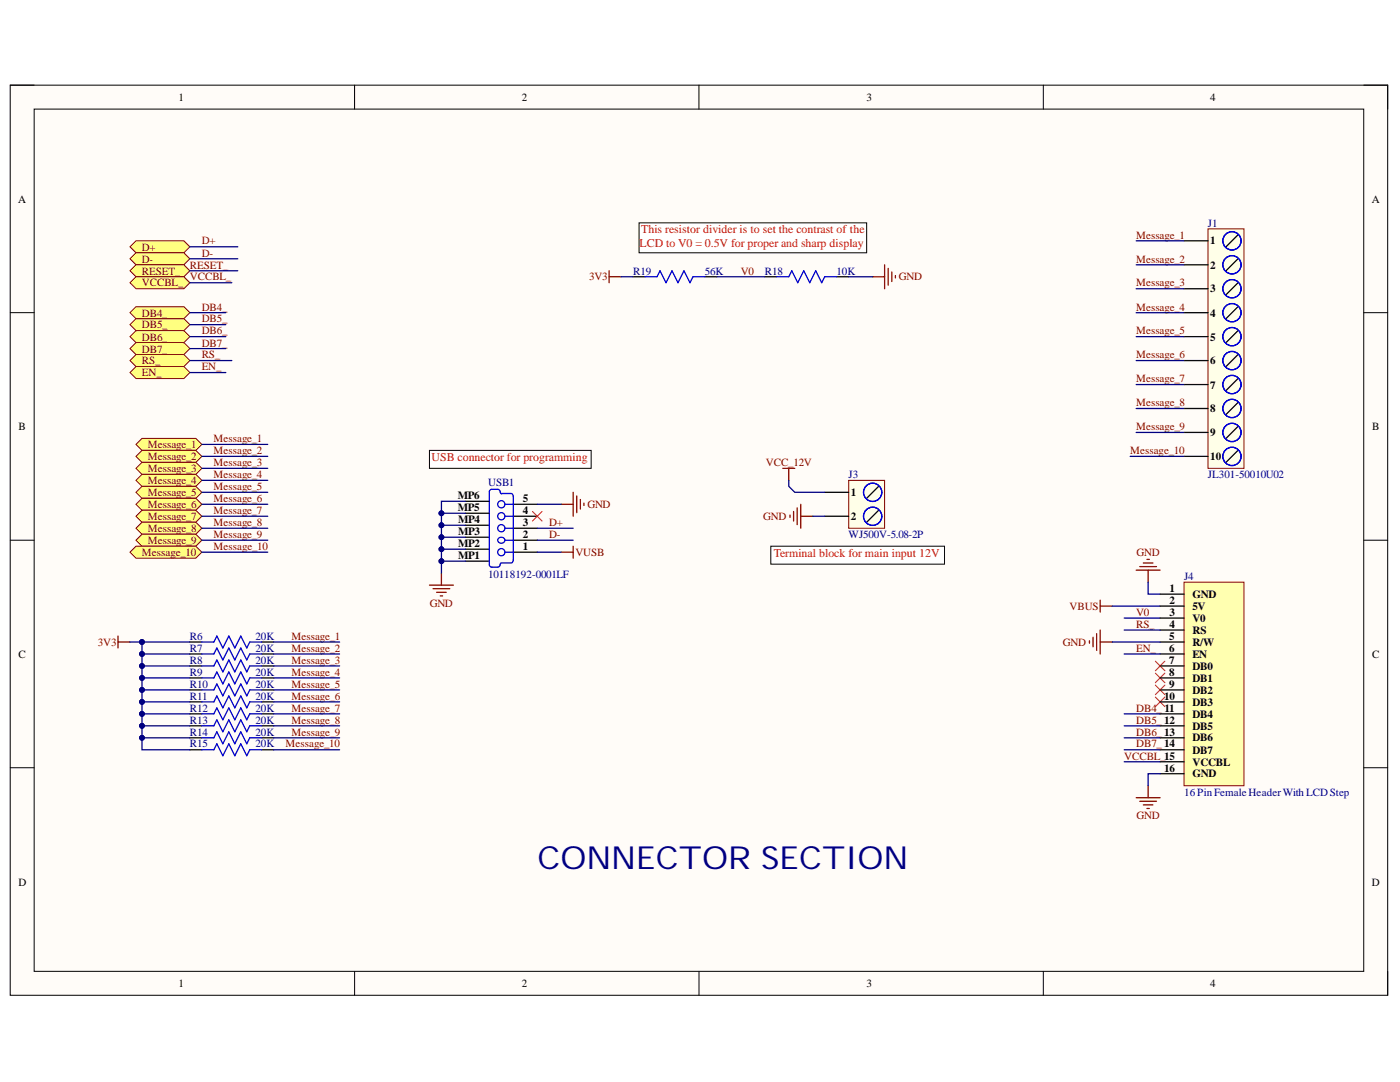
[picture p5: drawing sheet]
<svg xmlns="http://www.w3.org/2000/svg" width="279mm" height="216mm" viewBox="0 0 279 216" stroke-linecap="round" stroke-linejoin="round" font-family="sans-serif">
<path d="M2 17h274.9v181.6h-274.9z" fill-rule="evenodd" fill="#fffcf8"/>
<path d="M2 17h274.9v181.6h-274.9z" fill="none" stroke="#000" stroke-width=".2"/>
<path d="M6.8 21.8h265.4v172h-265.4z" fill-rule="evenodd" fill="#fffcf8"/>
<g fill="none" stroke="#000" stroke-width=".2">
<path d="M2 17h4.8M70.8 17v4.8M139.5 17v4.8M208.2 17v4.8M272.2 17h4.7v4.8M6.8 21.8h265.4v172h-265.4zM2 62.4h4.8M272.2 62.4h4.7M2 107.8h4.8M272.2 107.8h4.7M2 153.2h4.8M272.2 153.2h4.7"/>
<path d="M70.8 193.8v4.8M139.5 193.8v4.8M208.2 193.8v4.8M276.9 193.8v4.8"/>
</g>
<path d="M25.9 49.2l1.2-1.1h9.6l1.2 1.1-1.2 1.2h-9.6z" fill-rule="evenodd" fill="#ffff80"/>
<path d="M25.9 49.2l1.2-1.1h9.6l1.2 1.1-1.2 1.2h-9.6z" fill="none" stroke="#800000" stroke-width=".2"/>
<path d="M25.9 51.6l1.2-1.2h9.6l1.2 1.2-1.2 1.2h-9.6z" fill-rule="evenodd" fill="#ffff80"/>
<path d="M25.9 51.6l1.2-1.2h9.6l1.2 1.2-1.2 1.2h-9.6z" fill="none" stroke="#800000" stroke-width=".2"/>
<path d="M25.9 54l1.2-1.2h9.6l1.2 1.2-1.2 1.2h-9.6z" fill-rule="evenodd" fill="#ffff80"/>
<path d="M25.9 54l1.2-1.2h9.6l1.2 1.2-1.2 1.2h-9.6z" fill="none" stroke="#800000" stroke-width=".2"/>
<path d="M23.6 126.9v2.4M23.6 128.1h2.3" fill="none" stroke="#800000" stroke-width=".25"/>
<path d="M27.1 88.7l1.2-1.2h10.8l1.2 1.2-1.2 1.2h-10.8z" fill-rule="evenodd" fill="#ffff80"/>
<path d="M27.1 88.7l1.2-1.2h10.8l1.2 1.2-1.2 1.2h-10.8z" fill="none" stroke="#800000" stroke-width=".2"/>
<path d="M27.1 91.1l1.2-1.2h10.8l1.2 1.2-1.2 1.2h-10.8z" fill-rule="evenodd" fill="#ffff80"/>
<path d="M27.1 91.1l1.2-1.2h10.8l1.2 1.2-1.2 1.2h-10.8z" fill="none" stroke="#800000" stroke-width=".2"/>
<path d="M27.1 93.5l1.2-1.2h10.8l1.2 1.2-1.2 1.2h-10.8z" fill-rule="evenodd" fill="#ffff80"/>
<path d="M27.1 93.5l1.2-1.2h10.8l1.2 1.2-1.2 1.2h-10.8z" fill="none" stroke="#800000" stroke-width=".2"/>
<path d="M27.1 95.8l1.2-1.1h10.8l1.2 1.1-1.2 1.2h-10.8z" fill-rule="evenodd" fill="#ffff80"/>
<path d="M27.1 95.8l1.2-1.1h10.8l1.2 1.1-1.2 1.2h-10.8z" fill="none" stroke="#800000" stroke-width=".2"/>
<path d="M27.1 98.2l1.2-1.2h10.8l1.2 1.2-1.2 1.2h-10.8z" fill-rule="evenodd" fill="#ffff80"/>
<path d="M27.1 98.2l1.2-1.2h10.8l1.2 1.2-1.2 1.2h-10.8z" fill="none" stroke="#800000" stroke-width=".2"/>
<path d="M27.1 100.6l1.2-1.2h10.8l1.2 1.2-1.2 1.2h-10.8z" fill-rule="evenodd" fill="#ffff80"/>
<path d="M27.1 100.6l1.2-1.2h10.8l1.2 1.2-1.2 1.2h-10.8z" fill="none" stroke="#800000" stroke-width=".2"/>
<path d="M27.1 103l1.2-1.2h10.8l1.2 1.2-1.2 1.2h-10.8z" fill-rule="evenodd" fill="#ffff80"/>
<path d="M27.1 103l1.2-1.2h10.8l1.2 1.2-1.2 1.2h-10.8z" fill="none" stroke="#800000" stroke-width=".2"/>
<path d="M28.3 104.2h10.8l1.2 1.2-1.2 1.2h-10.8l-1.2-1.2z" fill-rule="evenodd" fill="#ffff80"/>
<path d="M28.3 104.2h10.8l1.2 1.2-1.2 1.2h-10.8l-1.2-1.2z" fill="none" stroke="#800000" stroke-width=".2"/>
<path d="M27.1 107.8l1.2-1.2h10.8l1.2 1.2-1.2 1.2h-10.8z" fill-rule="evenodd" fill="#ffff80"/>
<path d="M27.1 107.8l1.2-1.2h10.8l1.2 1.2-1.2 1.2h-10.8z" fill="none" stroke="#800000" stroke-width=".2"/>
<path d="M25.9 110.2l1.2-1.2h12l1.2 1.2-1.2 1.2h-12z" fill-rule="evenodd" fill="#ffff80"/>
<path d="M25.9 110.2l1.2-1.2h12l1.2 1.2-1.2 1.2h-12z" fill="none" stroke="#800000" stroke-width=".2"/>
<path d="M25.9 62.4l1.2-1.2h9.6l1.2 1.2-1.2 1.2h-9.6z" fill-rule="evenodd" fill="#ffff80"/>
<path d="M25.9 62.4l1.2-1.2h9.6l1.2 1.2-1.2 1.2h-9.6z" fill="none" stroke="#800000" stroke-width=".2"/>
<path d="M25.9 64.8l1.2-1.2h9.6l1.2 1.2-1.2 1.2h-9.6z" fill-rule="evenodd" fill="#ffff80"/>
<path d="M25.9 64.8l1.2-1.2h9.6l1.2 1.2-1.2 1.2h-9.6z" fill="none" stroke="#800000" stroke-width=".2"/>
<path d="M25.9 67.2l1.2-1.2h9.6l1.2 1.2-1.2 1.2h-9.6z" fill-rule="evenodd" fill="#ffff80"/>
<path d="M25.9 67.2l1.2-1.2h9.6l1.2 1.2-1.2 1.2h-9.6z" fill="none" stroke="#800000" stroke-width=".2"/>
<path d="M25.9 69.6l1.2-1.2h9.6l1.2 1.2-1.2 1.2h-9.6z" fill-rule="evenodd" fill="#ffff80"/>
<path d="M25.9 69.6l1.2-1.2h9.6l1.2 1.2-1.2 1.2h-9.6z" fill="none" stroke="#800000" stroke-width=".2"/>
<path d="M25.9 56.4l1.2-1.2h9.6l1.2 1.2-1.2 1.2h-9.6z" fill-rule="evenodd" fill="#ffff80"/>
<path d="M25.9 56.4l1.2-1.2h9.6l1.2 1.2-1.2 1.2h-9.6z" fill="none" stroke="#800000" stroke-width=".2"/>
<path d="M25.9 71.9l1.2-1.1h9.6l1.2 1.1-1.2 1.2h-9.6z" fill-rule="evenodd" fill="#ffff80"/>
<path d="M25.9 71.9l1.2-1.1h9.6l1.2 1.1-1.2 1.2h-9.6z" fill="none" stroke="#800000" stroke-width=".2"/>
<path d="M25.9 74.3l1.2-1.2h9.6l1.2 1.2-1.2 1.2h-9.6z" fill-rule="evenodd" fill="#ffff80"/>
<path d="M25.9 74.3l1.2-1.2h9.6l1.2 1.2-1.2 1.2h-9.6z" fill="none" stroke="#800000" stroke-width=".2"/>
<g fill="none" stroke="#800000" stroke-width=".25">
<path d="M121.6 55.2h2.4M121.6 54v2.4M174.2 55.2h2.3M176.5 52.8v4.8M177.3 53.5v3.4M178 54.3v1.9M178.7 55v.5M114.4 98.2v4.8M115.1 99v3.3M115.8 99.7v1.9M85.7 116.8h4.8M86.4 117.5h3.4"/>
<path d="M87.1 118.2h2M87.9 118.9h.4M88.1 114.4v2.4M112 110.2h2.4M112 100.6h2.4M114.4 109v2.4M116.5 100.4v.5M219.6 119.7v2.4M226.7 113.8h4.8M227.5 113.1h3.3M228.2 112.3h1.9M228.9 111.6h.5"/>
<path d="M229.1 113.8v2.4M217.4 127.9v.4M218.1 127.2v1.9M218.9 126.4v3.4M219.6 125.7v4.8M219.6 128.1h2.4M219.6 120.9h2.4M226.7 159.2h4.8M227.5 159.9h3.3M229.1 156.8v2.4M228.2 160.6h1.9M228.9 161.3h.5"/>
</g>
<path d="M106.3 102.1l1.9 1.9M108.2 102.1l-1.9 1.9M230.6 131.9l1.9 1.9M230.6 134.3l1.9 1.9M230.6 136.7l1.9 1.9M230.6 139.1l1.9 1.9M232.5 131.9l-1.9 1.9M232.5 134.3l-1.9 1.9M232.5 136.7l-1.9 1.9M232.5 139.1l-1.9 1.9" fill="none" stroke="#f00" stroke-width=".2"/>
<path d="M92.9 109.6h4.8M92.9 112h4.8M92.9 107.2h4.8M92.9 104.8h4.8M92.9 102.4h4.8M92.9 100h4.8M102.4 107.8h4.8M102.4 105.4h4.8M102.4 103h4.8M102.4 100.6h4.8M102.4 110.2h4.8" fill="none" stroke="#000" stroke-width=".25"/>
<g fill="none" stroke="#00f" stroke-width=".25">
<path d="M99.8 98.1l-.1-.2-.4-.3-1.4 .1-.2 .4v14.6a.48 .48 0 0 0 .5 .5M99.8 98.2l.3 .4M100 98.5h2.1M102.2 98.5l.2 .6v12.6l-.2 .6M99.5 107.4a.64 .64 0 0 1 1 0 .64 .64 0 0 1-.2 .9 .63 .63 0 0 1-.8-.1 .63 .63 0 0 1 0-.8zM100 112.3l-.2 .2a.58 .58 0 0 1-.5 .7h-1.2M100 112.3h2.1M100.8 107.8h1.6M100.8 103h1.6M100.8 105.4h1.6M100.8 100.6h1.6M100.8 110.2h1.6"/>
<circle cx="100" cy="103" r=".72"/>
<circle cx="100" cy="105.4" r=".72"/>
<circle cx="100" cy="110.2" r=".72"/>
<circle cx="100" cy="100.6" r=".72"/>
</g>
<path d="M169.4 95.9h7.1v9.5h-7.1z" fill-rule="evenodd" fill="#ffffe8"/>
<path d="M169.4 95.9h7.1v9.5h-7.1z" fill="none" stroke="#800000" stroke-width=".2"/>
<path d="M126.3 55.2h2.4M140.7 55.2h2.4M152.6 55.2h2.4M167 55.2h2.4M164.6 98.2h4.8M175.3 97l-2.3 2.4M164.6 103h4.8M175.3 101.8l-2.3 2.4" fill="none" stroke="#000" stroke-width=".25"/>
<g fill="none" stroke="#00f" stroke-width=".25">
<path d="M128.7 55.2h2.4l.6-1.2 1.2 2.4 1.2-2.4 1.2 2.4 1.2-2.4 1.2 2.4 .6-1.2h2.4M155 55.2h2.4l.6-1.2 1.2 2.4 1.2-2.4 1.2 2.4 1.2-2.4 1.2 2.4 .6-1.2h2.4"/>
<circle cx="174.2" cy="98.2" r="1.82"/>
<circle cx="174.2" cy="103" r="1.82"/>
</g>
<path d="M236.3 116.2h12v40.6h-12z" fill-rule="evenodd" fill="#ffffb0"/>
<path d="M236.3 116.2h12v40.6h-12z" fill="none" stroke="#800000" stroke-width=".2"/>
<g fill="none" stroke="#000" stroke-width=".25">
<path d="M231.5 118.6h4.8M37.9 132.9h2.4M37.9 135.3h2.4M37.9 137.7h2.4M37.9 128.1h2.4M37.9 130.5h2.4M52.2 132.9h2.4M52.2 135.3h2.4M52.2 137.7h2.4M52.2 128.1h2.4M52.2 130.5h2.4M231.5 132.9h4.8"/>
<path d="M231.5 135.3h4.8M231.5 137.7h4.8M231.5 120.9h4.8M231.5 123.3h4.8M231.5 125.7h4.8M231.5 128.1h4.8M231.5 130.5h4.8M37.9 140.1h2.4M37.9 142.4h2.4M37.9 144.8h2.4M37.9 147.2h2.4M37.9 149.6h2.4"/>
<path d="M52.2 140.1h2.4M52.2 142.4h2.4M52.2 144.8h2.4M52.2 147.2h2.4M52.2 149.6h2.4M231.5 140.1h4.8M231.5 142.4h4.8M231.5 144.8h4.8M231.5 147.2h4.8M231.5 149.6h4.8M231.5 152h4.8M231.5 154.4h4.8"/>
</g>
<path d="M40.3 128.1h2.4l.6-1.2 1.2 2.4 1.2-2.4 1.2 2.4 1.2-2.4 1.1 2.4 .6-1.2h2.4M40.3 132.9h2.4l.6-1.2 1.2 2.4 1.2-2.4 1.2 2.4 1.2-2.4 1.1 2.4 .6-1.2h2.4M40.3 137.7h2.4l.6-1.2 1.2 2.4 1.2-2.4 1.2 2.4 1.2-2.4 1.1 2.4 .6-1.2h2.4M40.3 130.5h2.4l.6-1.2 1.2 2.4 1.2-2.4 1.2 2.4 1.2-2.4 1.1 2.4 .6-1.2h2.4M40.3 135.3h2.4l.6-1.2 1.2 2.4 1.2-2.4 1.2 2.4 1.2-2.4 1.1 2.4 .6-1.2h2.4M40.3 142.4h2.4l.6-1.2 1.2 2.4 1.2-2.4 1.2 2.4 1.2-2.4 1.1 2.4 .6-1.2h2.4M40.3 140.1h2.4l.6-1.2 1.2 2.3 1.2-2.3 1.2 2.3 1.2-2.3 1.1 2.3 .6-1.1h2.4M40.3 147.2h2.4l.6-1.2 1.2 2.4 1.2-2.4 1.2 2.4 1.2-2.4 1.1 2.4 .6-1.2h2.4M40.3 144.8h2.4l.6-1.2 1.2 2.4 1.2-2.4 1.2 2.4 1.2-2.4 1.1 2.4 .6-1.2h2.4M40.3 149.6h2.4l.6-1.2 1.2 2.4 1.2-2.4 1.2 2.4 1.2-2.4 1.1 2.4 .6-1.2h2.4" fill="none" stroke="#00f" stroke-width=".25"/>
<path d="M153.8 109h34.7v3.6h-34.7z" fill-rule="evenodd" fill="#fff"/>
<path d="M153.8 109h34.7v3.6h-34.7z" fill="none" stroke="#000" stroke-width=".2"/>
<path d="M156.2 93.5h2.4M157.4 93.5v2.3M157.7 102.8v.5M158.4 102.1v1.9M159.1 101.3v3.4M159.8 100.6v4.8M159.8 103h2.4" fill="none" stroke="#800000" stroke-width=".25"/>
<path d="M127.5 44.5h45.5v5.9h-45.5z" fill-rule="evenodd" fill="#fff"/>
<path d="M127.5 44.5h45.5v5.9h-45.5z" fill="none" stroke="#000" stroke-width=".2"/>
<path d="M85.7 89.9h32.3v3.6h-32.3z" fill-rule="evenodd" fill="#fff"/>
<path d="M85.7 89.9h32.3v3.6h-32.3z" fill="none" stroke="#000" stroke-width=".2"/>
<path d="M241.1 45.7h7.2v47.8h-7.2z" fill-rule="evenodd" fill="#ffffe8"/>
<path d="M241.1 45.7h7.2v47.8h-7.2z" fill="none" stroke="#800000" stroke-width=".2"/>
<g fill="none" stroke="#000" stroke-width=".25">
<path d="M236.3 48.1h4.8M236.3 52.8h4.8M236.3 57.6h4.8M247.1 46.9l-2.4 2.3M247.1 51.6l-2.4 2.4M247.1 56.4l-2.4 2.4M236.3 62.4h4.8M236.3 67.2h4.8M236.3 71.9h4.8M236.3 76.7h4.8M247.1 61.2l-2.4 2.4M247.1 66l-2.4 2.4"/>
<path d="M247.1 70.8l-2.4 2.3M247.1 75.5l-2.4 2.4M236.3 81.5h4.8M236.3 86.3h4.8M236.3 91.1h4.8M247.1 80.3l-2.4 2.4M247.1 85.1l-2.4 2.4M247.1 89.9l-2.4 2.4"/>
</g>
<g fill="none" stroke="#00f" stroke-width=".25">
<circle cx="245.9" cy="52.8" r="1.82"/>
<circle cx="245.9" cy="48.1" r="1.82"/>
<circle cx="245.9" cy="57.6" r="1.82"/>
<circle cx="245.9" cy="62.4" r="1.82"/>
<circle cx="245.9" cy="72" r="1.82"/>
<circle cx="245.9" cy="76.7" r="1.82"/>
<circle cx="245.9" cy="67.2" r="1.82"/>
<circle cx="245.9" cy="91.1" r="1.82"/>
<circle cx="245.9" cy="81.5" r="1.82"/>
<circle cx="245.9" cy="86.3" r="1.82"/>
</g>
<path d="M28.3 137.7v2.4" fill="none" stroke="#000080" stroke-width=".25"/>
<circle cx="28.3" cy="137.7" r=".48" fill="#000080"/>
<circle cx="28.3" cy="137.7" r=".48" fill="none" stroke="#000080" stroke-width=".2"/>
<circle cx="28.3" cy="140.1" r=".48" fill="#000080"/>
<circle cx="28.3" cy="140.1" r=".48" fill="none" stroke="#000080" stroke-width=".2"/>
<path d="M25.9 128.1h2.4" fill="none" stroke="#000080" stroke-width=".25"/>
<circle cx="28.3" cy="128.1" r=".48" fill="#000080"/>
<circle cx="28.3" cy="128.1" r=".48" fill="none" stroke="#000080" stroke-width=".2"/>
<path d="M28.3 147.2v2.4h9.6" fill="none" stroke="#000080" stroke-width=".25"/>
<circle cx="28.3" cy="147.2" r=".48" fill="#000080"/>
<circle cx="28.3" cy="147.2" r=".48" fill="none" stroke="#000080" stroke-width=".2"/>
<path d="M28.3 144.8v2.4h9.6" fill="none" stroke="#000080" stroke-width=".25"/>
<circle cx="28.3" cy="147.2" r=".48" fill="#000080"/>
<circle cx="28.3" cy="147.2" r=".48" fill="none" stroke="#000080" stroke-width=".2"/>
<circle cx="28.3" cy="144.8" r=".48" fill="#000080"/>
<circle cx="28.3" cy="144.8" r=".48" fill="none" stroke="#000080" stroke-width=".2"/>
<path d="M28.3 142.4v2.4h9.6" fill="none" stroke="#000080" stroke-width=".25"/>
<circle cx="28.3" cy="144.8" r=".48" fill="#000080"/>
<circle cx="28.3" cy="144.8" r=".48" fill="none" stroke="#000080" stroke-width=".2"/>
<circle cx="28.3" cy="142.4" r=".48" fill="#000080"/>
<circle cx="28.3" cy="142.4" r=".48" fill="none" stroke="#000080" stroke-width=".2"/>
<path d="M37.9 140.1h-9.6v2.3h9.6" fill="none" stroke="#000080" stroke-width=".25"/>
<circle cx="28.3" cy="140.1" r=".48" fill="#000080"/>
<circle cx="28.3" cy="140.1" r=".48" fill="none" stroke="#000080" stroke-width=".2"/>
<circle cx="28.3" cy="142.4" r=".48" fill="#000080"/>
<circle cx="28.3" cy="142.4" r=".48" fill="none" stroke="#000080" stroke-width=".2"/>
<path d="M28.3 135.3v2.4h9.6" fill="none" stroke="#000080" stroke-width=".25"/>
<circle cx="28.3" cy="137.7" r=".48" fill="#000080"/>
<circle cx="28.3" cy="137.7" r=".48" fill="none" stroke="#000080" stroke-width=".2"/>
<circle cx="28.3" cy="135.3" r=".48" fill="#000080"/>
<circle cx="28.3" cy="135.3" r=".48" fill="none" stroke="#000080" stroke-width=".2"/>
<path d="M28.3 132.9v2.4h9.6" fill="none" stroke="#000080" stroke-width=".25"/>
<circle cx="28.3" cy="135.3" r=".48" fill="#000080"/>
<circle cx="28.3" cy="135.3" r=".48" fill="none" stroke="#000080" stroke-width=".2"/>
<circle cx="28.3" cy="132.9" r=".48" fill="#000080"/>
<circle cx="28.3" cy="132.9" r=".48" fill="none" stroke="#000080" stroke-width=".2"/>
<path d="M28.3 130.5v2.4h9.6" fill="none" stroke="#000080" stroke-width=".25"/>
<circle cx="28.3" cy="132.9" r=".48" fill="#000080"/>
<circle cx="28.3" cy="132.9" r=".48" fill="none" stroke="#000080" stroke-width=".2"/>
<circle cx="28.3" cy="130.5" r=".48" fill="#000080"/>
<circle cx="28.3" cy="130.5" r=".48" fill="none" stroke="#000080" stroke-width=".2"/>
<path d="M37.9 128.1h-9.6v2.4h9.6" fill="none" stroke="#000080" stroke-width=".25"/>
<circle cx="28.3" cy="128.1" r=".48" fill="#000080"/>
<circle cx="28.3" cy="128.1" r=".48" fill="none" stroke="#000080" stroke-width=".2"/>
<circle cx="28.3" cy="130.5" r=".48" fill="#000080"/>
<circle cx="28.3" cy="130.5" r=".48" fill="none" stroke="#000080" stroke-width=".2"/>
<g fill="none" stroke="#000080" stroke-width=".25">
<path d="M37.9 56.4h8.4M37.9 54h9.6M37.9 51.6h9.6M37.9 49.2h9.6M124 55.2h2.3M143.1 55.2h9.5M169.4 55.2h4.8M226.7 57.6h9.6M226.7 52.8h9.6M226.7 48.1h9.6M37.9 74.3h7.2M37.9 71.9h8.4"/>
<path d="M37.9 69.6h7.2M37.9 67.2h7.2M37.9 64.8h7.2M37.9 62.4h7.2M226.7 71.9h9.6M226.7 67.2h9.6M226.7 76.7h9.6M226.7 62.4h9.6M40.3 98.2h13.1M40.3 95.8h13.1M40.3 93.5h13.1M40.3 91.1h13.1"/>
<path d="M40.3 88.7h13.1M225.6 91.1h10.7M226.7 86.3h9.6M226.7 81.5h9.6M40.3 110.2h13.1M40.3 107.8h13.1M40.3 105.4h13.1M40.3 103h13.1M40.3 100.6h13.1M88.1 112h4.8M107.2 110.2h4.8M107.2 107.8h7.2"/>
<path d="M107.2 105.4h7.2M107.2 100.6h4.8M229.1 116.2v2.4h2.4M54.6 137.7h13.2M54.6 135.3h13.2M54.6 132.9h13.2M54.6 130.5h13.2M54.6 128.1h13.2M222 128.1h9.5M222 120.9h9.5M224.4 130.5h7.1M224.4 125.7h7.1"/>
<path d="M224.4 123.3h7.1M54.6 149.6h13.2M54.6 147.2h13.2M54.6 144.8h13.2M54.6 142.4h13.2M54.6 140.1h13.2M224.4 149.6h7.1M224.4 147.2h7.1M224.4 144.8h7.1M224.4 142.4h7.1M224.4 152h7.1M231.5 154.4h-2.4v2.4"/>
</g>
<circle cx="88.1" cy="112" r=".48" fill="#000080"/>
<circle cx="88.1" cy="112" r=".48" fill="none" stroke="#000080" stroke-width=".2"/>
<path d="M88.1 109.6h4.8" fill="none" stroke="#000080" stroke-width=".25"/>
<circle cx="88.1" cy="109.6" r=".48" fill="#000080"/>
<circle cx="88.1" cy="109.6" r=".48" fill="none" stroke="#000080" stroke-width=".2"/>
<path d="M88.1 107.2h4.8" fill="none" stroke="#000080" stroke-width=".25"/>
<circle cx="88.1" cy="107.2" r=".48" fill="#000080"/>
<circle cx="88.1" cy="107.2" r=".48" fill="none" stroke="#000080" stroke-width=".2"/>
<path d="M88.1 104.8h4.8" fill="none" stroke="#000080" stroke-width=".25"/>
<circle cx="88.1" cy="104.8" r=".48" fill="#000080"/>
<circle cx="88.1" cy="104.8" r=".48" fill="none" stroke="#000080" stroke-width=".2"/>
<path d="M88.1 102.4h4.8" fill="none" stroke="#000080" stroke-width=".25"/>
<circle cx="88.1" cy="102.4" r=".48" fill="#000080"/>
<circle cx="88.1" cy="102.4" r=".48" fill="none" stroke="#000080" stroke-width=".2"/>
<path d="M157.4 95.8v1.2l1.2 1.2h6M92.9 100h-4.8v14.4M162.2 103h2.4" fill="none" stroke="#000080" stroke-width=".25"/>
<circle cx="88.1" cy="102.4" r=".48" fill="#000080"/>
<circle cx="88.1" cy="102.4" r=".48" fill="none" stroke="#000080" stroke-width=".2"/>
<circle cx="88.1" cy="104.8" r=".48" fill="#000080"/>
<circle cx="88.1" cy="104.8" r=".48" fill="none" stroke="#000080" stroke-width=".2"/>
<circle cx="88.1" cy="107.2" r=".48" fill="#000080"/>
<circle cx="88.1" cy="107.2" r=".48" fill="none" stroke="#000080" stroke-width=".2"/>
<circle cx="88.1" cy="109.6" r=".48" fill="#000080"/>
<circle cx="88.1" cy="109.6" r=".48" fill="none" stroke="#000080" stroke-width=".2"/>
<circle cx="88.1" cy="112" r=".48" fill="#000080"/>
<circle cx="88.1" cy="112" r=".48" fill="none" stroke="#000080" stroke-width=".2"/>
<text font-size="6.3" fill="#000080" x="107.2" y="173.4">CONNECTOR SECTION</text>
<g font-size="2.4" fill="#f00">
<text x="128" y="46.6">This resistor divider is to set the contrast of the</text>
<text x="127.6" y="49.2">LCD to V0 = 0.5V for proper and sharp display</text>
<text x="86.1" y="92">USB connector for programming</text>
<text x="154.4" y="111.2">Terminal block for main input 12V</text>
</g>
<g font-size="2.2">
<text x="35.6" y="20.1">1</text>
<text x="104.1" y="20.1">2</text>
<text x="173" y="20.1">3</text>
<text x="241.5" y="20.1">4</text>
<text x="3.6" y="40.4">A</text>
<text x="273.8" y="40.4">A</text>
<text x="241.5" y="48.8">1</text>
<text x="241.5" y="53.6">2</text>
<text x="241.5" y="58.3">3</text>
<text x="241.5" y="63.2">4</text>
<text x="241.5" y="68">5</text>
<text x="241.5" y="72.7">6</text>
<text x="241.5" y="77.5">7</text>
<text x="241.5" y="82.3">8</text>
<text x="3.7" y="85.8">B</text>
<text x="241.5" y="87.1">9</text>
<text x="273.9" y="85.8">B</text>
<text x="241.5" y="91.8">10</text>
<text x="91.3" y="102">MP5</text>
<text x="91.3" y="99.6">MP6</text>
<text x="104.4" y="100.2">5</text>
<text x="169.8" y="99">1</text>
<text x="91.4" y="106.8">MP3</text>
<text x="91.4" y="104.4">MP4</text>
<text x="104.4" y="107.4">2</text>
<text x="104.4" y="105">3</text>
<text x="104.4" y="102.6">4</text>
<text x="169.8" y="103.7">2</text>
<text x="91.4" y="109.1">MP2</text>
<text x="91.4" y="111.5">MP1</text>
<text x="104.4" y="109.7">1</text>
<text x="233.4" y="118.1">1</text>
<text x="238" y="119.3">GND</text>
<text x="233.4" y="120.5">2</text>
<text x="233.4" y="122.9">3</text>
<text x="233.4" y="125.3">4</text>
<text x="238" y="121.7">5V</text>
<text x="238" y="124.1">V0</text>
<text x="3.7" y="131.3">C</text>
<text x="233.3" y="127.7">5</text>
<text x="233.3" y="130">6</text>
<text x="238" y="126.5">RS</text>
<text x="238" y="128.8">R/W</text>
<text x="238" y="131.3">EN</text>
<text x="273.9" y="131.3">C</text>
<text x="233.3" y="132.5">7</text>
<text x="233.3" y="134.8">8</text>
<text x="233.3" y="137.2">9</text>
<text x="238" y="133.7">DB0</text>
<text x="238" y="136">DB1</text>
<text x="232.3" y="139.6">10</text>
<text x="238" y="138.4">DB2</text>
<text x="238" y="140.9">DB3</text>
<text x="238" y="143.2">DB4</text>
<text x="238" y="145.6">DB5</text>
<text x="238" y="148">DB6</text>
<text x="232.3" y="154">16</text>
<text x="238" y="150.4">DB7</text>
<text x="238" y="152.8">VCCBL</text>
<text x="238" y="155.1">GND</text>
<text x="3.7" y="176.7">D</text>
<text x="273.8" y="176.7">D</text>
<text x="35.6" y="197">1</text>
<text x="104.1" y="197">2</text>
<text x="173" y="197">3</text>
<text x="241.5" y="197">4</text>
</g>
<g font-size="2.2" fill="#800000">
<text x="226.7" y="47.6">Message_1</text>
<text x="28.3" y="50">D+</text>
<text x="28.3" y="52.4">D-</text>
<text x="37.9" y="53.6">RESET_</text>
<text x="40.3" y="48.8">D+</text>
<text x="40.3" y="51.2">D-</text>
<text x="226.7" y="52.4">Message_2</text>
<text x="28.3" y="54.8">RESET_</text>
<text x="28.3" y="57.2">VCCBL_</text>
<text x="37.9" y="56">VCCBL_</text>
<text x="117.6" y="56">3V3</text>
<text x="147.8" y="54.8">V0</text>
<text x="179.4" y="56">GND</text>
<text x="226.7" y="57.2">Message_3</text>
<text x="28.3" y="63.2">DB4_</text>
<text x="28.3" y="65.5">DB5_</text>
<text x="40.3" y="62">DB4_</text>
<text x="40.3" y="64.3">DB5_</text>
<text x="226.7" y="62">Message_4</text>
<text x="28.3" y="68">DB6_</text>
<text x="28.3" y="70.3">DB7_</text>
<text x="40.3" y="71.5">RS_</text>
<text x="40.3" y="66.7">DB6_</text>
<text x="40.3" y="69.2">DB7_</text>
<text x="226.7" y="66.7">Message_5</text>
<text x="226.7" y="71.5">Message_6</text>
<text x="28.3" y="72.7">RS_</text>
<text x="28.3" y="75.1">EN_</text>
<text x="40.3" y="73.9">EN_</text>
<text x="226.7" y="76.3">Message_7</text>
<text x="226.7" y="81.1">Message_8</text>
<text x="29.5" y="89.4">Message_1</text>
<text x="42.6" y="88.3">Message_1</text>
<text x="226.7" y="85.8">Message_9</text>
<text x="29.5" y="91.8">Message_2</text>
<text x="29.5" y="94.2">Message_3</text>
<text x="42.6" y="90.6">Message_2</text>
<text x="42.6" y="93">Message_3</text>
<text x="42.6" y="95.5">Message_4</text>
<text x="152.8" y="93">VCC_12V</text>
<text x="225.6" y="90.6">Message_10</text>
<text x="29.5" y="96.6">Message_4</text>
<text x="29.5" y="99">Message_5</text>
<text x="29.5" y="101.4">Message_6</text>
<text x="42.6" y="97.8">Message_5</text>
<text x="42.6" y="100.2">Message_6</text>
<text x="117.2" y="101.4">GND</text>
<text x="29.5" y="103.7">Message_7</text>
<text x="29.5" y="106.2">Message_8</text>
<text x="42.6" y="102.6">Message_7</text>
<text x="42.6" y="105">Message_8</text>
<text x="42.6" y="107.4">Message_9</text>
<text x="109.6" y="105">D+</text>
<text x="109.6" y="107.4">D-</text>
<text x="152.3" y="103.7">GND</text>
<text x="28.3" y="110.9">Message_10</text>
<text x="29.5" y="108.6">Message_9</text>
<text x="42.6" y="109.7">Message_10</text>
<text x="114.9" y="110.9">VUSB</text>
<text x="226.8" y="110.9">GND</text>
<text x="85.8" y="121.1">GND</text>
<text x="213.5" y="121.7">VBUS</text>
<text x="226.7" y="125.3">RS_</text>
<text x="226.7" y="122.9">V0</text>
<text x="19.5" y="128.8">3V3</text>
<text x="58.2" y="127.7">Message_1</text>
<text x="58.2" y="130">Message_2</text>
<text x="212.1" y="128.8">GND</text>
<text x="226.7" y="130">EN_</text>
<text x="58.2" y="132.5">Message_3</text>
<text x="58.2" y="137.2">Message_5</text>
<text x="58.2" y="134.8">Message_4</text>
<text x="58.2" y="139.6">Message_6</text>
<text x="58.2" y="142">Message_7</text>
<text x="226.7" y="142">DB4_ 11</text>
<text x="57" y="149.1">Message_10</text>
<text x="58.2" y="144.4">Message_8</text>
<text x="58.2" y="146.8">Message_9</text>
<text x="226.7" y="144.4">DB5_ 12</text>
<text x="226.7" y="146.8">DB6_ 13</text>
<text x="226.7" y="149.1">DB7_ 14</text>
<text x="224.4" y="151.6">VCCBL_15</text>
<text x="226.8" y="163.5">GND</text>
</g>
<g font-size="2.2" fill="#000080">
<text x="241" y="45.2">J1</text>
<text x="126.4" y="54.8">R19</text>
<text x="140.6" y="54.8">56K</text>
<text x="152.7" y="54.8">R18</text>
<text x="167" y="54.8">10K</text>
<text x="169.3" y="95.5">J3</text>
<text x="241" y="95.5">JL301-50010U02</text>
<text x="97.4" y="97">USB1</text>
<text x="169.3" y="107.4">WJ500V-5.08-2P</text>
<text x="97.4" y="115.4">10118192-0001LF</text>
<text x="236.3" y="115.7">J4</text>
<text x="37.9" y="127.7">R6</text>
<text x="37.9" y="130">R7</text>
<text x="51" y="127.7">20K</text>
<text x="51" y="130">20K</text>
<text x="37.9" y="132.5">R8</text>
<text x="37.9" y="134.8">R9</text>
<text x="37.9" y="137.2">R10</text>
<text x="51" y="132.5">20K</text>
<text x="51" y="134.8">20K</text>
<text x="51" y="137.2">20K</text>
<text x="37.9" y="139.6">R11</text>
<text x="37.9" y="142">R12</text>
<text x="51" y="139.6">20K</text>
<text x="51" y="142">20K</text>
<text x="37.9" y="144.4">R13</text>
<text x="37.9" y="146.8">R14</text>
<text x="37.9" y="149.1">R15</text>
<text x="51" y="144.4">20K</text>
<text x="51" y="146.8">20K</text>
<text x="51" y="149.1">20K</text>
<text x="236.3" y="158.8">16Pin FemaleHeaderWith LCDStep</text>
</g>
</svg>
